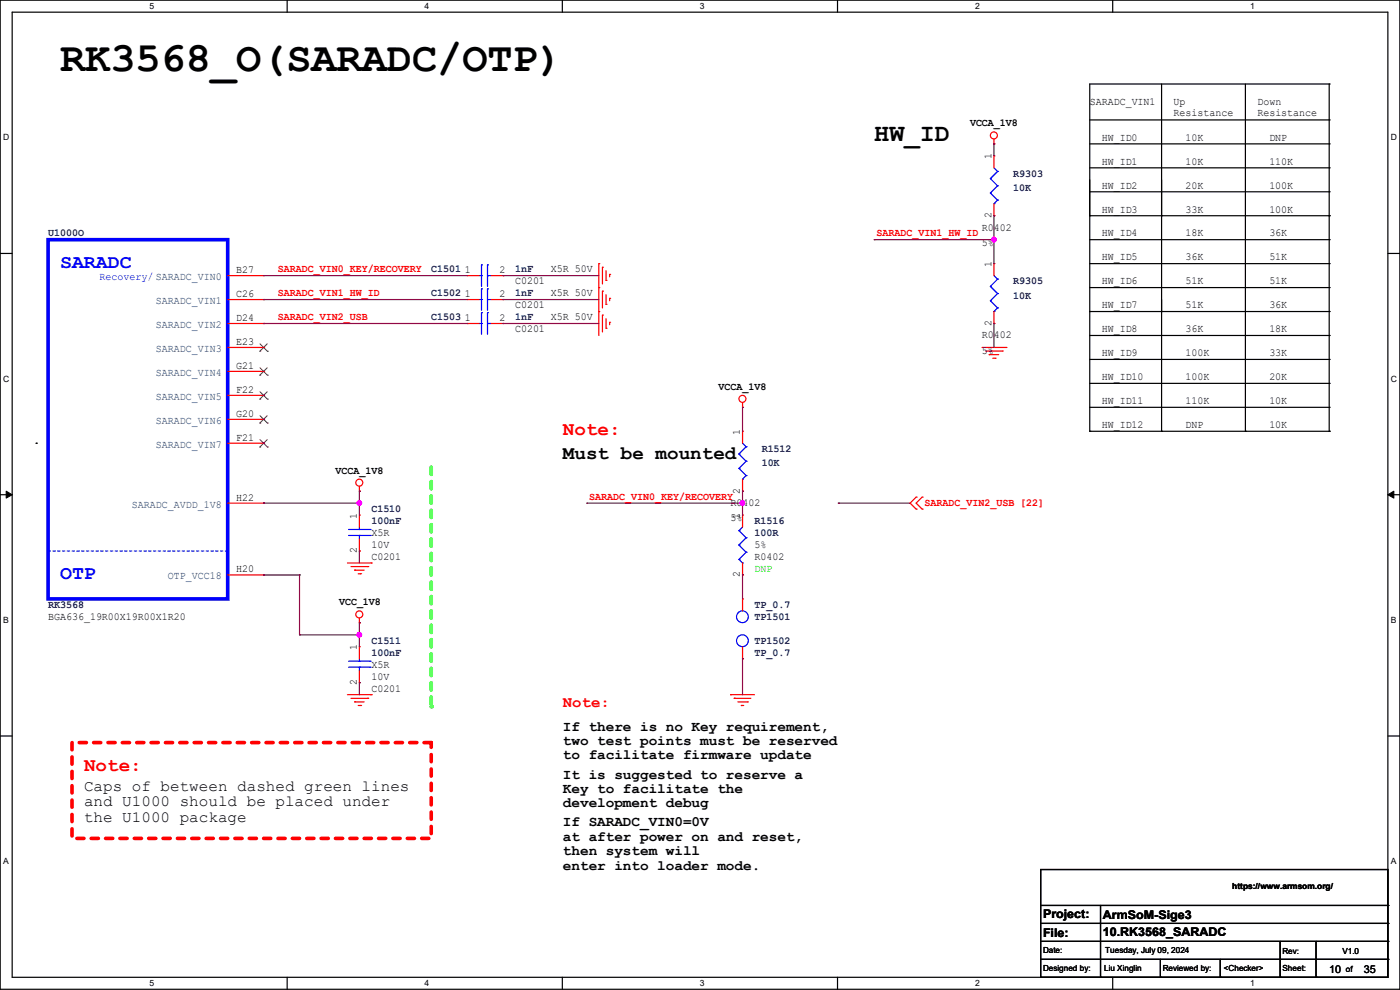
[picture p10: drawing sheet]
<svg xmlns="http://www.w3.org/2000/svg" width="297mm" height="210mm" viewBox="0 0 297 210" stroke-linecap="round" stroke-linejoin="round" font-family="sans-serif">
<g fill="none" stroke="#000" stroke-width=".25">
<path d="M0 0h297v209.8h-297zM2.6 2.6h291.8v204.7h-291.8zM60.9 0v2.6M119.3 0v2.6M177.7 0v2.6M236.1 0v2.6M0 53.8h2.6M294.4 53.8h2.6M0 104.9h2.6M294.4 104.9h2.6M0 156.1h2.6M294.4 156.1h2.6"/>
<path d="M60.9 207.3v2.5M119.3 207.3v2.5M177.7 207.3v2.5M236.1 207.3v2.5"/>
</g>
<path d="M1.3 104.2l1.3 .7-1.3 .8zM294.4 104.9l1.3-.7v1.5z" fill="#000"/>
<path d="M1.3 104.2l1.3 .7-1.3 .8zM294.4 104.9l1.3-.7v1.5z" fill="none" stroke="#000" stroke-width=".21"/>
<path d="M91.5 99.1v50.8" fill="none" stroke="#0f0" stroke-width=".76" stroke-dasharray="1.5 1.5"/>
<circle cx="91.5" cy="149.9" r=".38" fill="#0f0" stroke-dasharray="1.5 1.5"/>
<path d="M15.3 157.5h76.2v20.3h-76.2z" fill="none" stroke="#f00" stroke-width=".76" stroke-dasharray="1.5 1.5"/>
<g fill="none" stroke="#000" stroke-width=".25">
<path d="M246.4 17.8v73.7M264.2 17.8v73.7M282 17.8h.1M282 17.8h-50.8v73.7M282 17.8v73.7M231.2 25.4h50.8M231.2 30.5h50.8M231.2 35.6h50.8M282 25.4h.1M282 30.5h.1M282 35.6h.1M231.2 45.8h.1"/>
<path d="M231.2 45.8h50.8M231.2 40.7h50.8M231.2 55.9h50.8M231.2 50.8h50.8M246.4 45.8h.1M282 45.8h.1M282 40.7h.1M282 55.9h.1M282 50.8h.1M231.2 66.1h.1M231.2 61h50.8M231.2 66.1h50.8"/>
<path d="M231.2 76.2h50.8M231.2 71.2h50.8M246.4 66.1h.1M282 61h.1M282 66.1h.1M282 76.2h.1M282 71.2h.1M7.7 94h.1M231.2 91.5h.1M231.2 81.3h50.8M231.2 86.4h50.8M231.2 91.5h50.8"/>
<path d="M246.4 91.5h.1M264.2 91.5h.1M282 81.3h.1M282 86.4h.1M282 91.5h.1M220.8 184.4h73.6v22.9h-73.6zM220.8 192.1h73.6M220.8 195.9h73.6M220.8 199.7h73.6M233.5 192.1v15.2M271.6 199.7v7.6M279.2 199.7v7.6"/>
<path d="M294.4 192.1h.1M294.4 195.9h.1M294.4 199.7h.1M220.8 203.5h73.6M233.5 207.3h.1M246.2 207.3h.1M246.2 203.5v3.8M258.9 207.3h.1M258.9 203.5v3.8M271.6 207.3h.1M279.2 207.3h.1M294.4 203.5h.1"/>
</g>
<g fill="none" stroke="#f00" stroke-width=".25">
<path d="M210.9 30.5h.1M210.9 33.1h.1M210.9 29.5v1M210.9 33.1v2.5M48.3 58.5h7.6M55.9 58.5h.1M99.1 58.5h.1M99.1 58.5h2.5M104.2 58.5h2.5M106.7 58.5h.1M127 55.9h.1M127 55.9v15.3"/>
<path d="M127.8 56.7h.1M127.8 56.7v3.5M128.6 59.5h.1M128.6 57.4v2.1M129.3 58.2h.1M129.3 58.2v.5M210.9 55.9h.1M210.9 45.8h.1M210.9 43.2v2.6M210.9 55.9v2.6M48.3 73.7h7.6M48.3 63.5h7.6"/>
<path d="M48.3 68.6h7.6M48.3 78.8h7.6M55.9 63.5h.1M55.9 68.6h.1M55.9 73.7h.1M55.9 78.8h.1M99.1 68.6h.1M99.1 63.5h.1M99.1 63.5h2.5M99.1 68.6h2.5M104.2 63.5h2.5M104.2 68.6h2.5"/>
<path d="M106.7 68.6h.1M106.7 63.5h.1M127 61h.1M127 66.1h.1M127.8 61.8h.1M127.8 66.8h.1M127.8 61.8v3.5M127.8 66.8v3.6M128.6 64.6h.1M128.6 69.6h.1M128.6 62.5v2.1M128.6 67.6v2"/>
<path d="M129.3 63.3h.1M129.3 68.4h.1M129.3 63.3v.5M129.3 68.4v.5M208.3 73.7h5.1M209.1 74.5h3.5M209.8 75.2h.1M209.8 75.2h2.1M210.6 76h.5M210.9 68.6h.1M210.9 66.1v2.5M211.1 76h.1"/>
<path d="M212.6 74.5h.1M213.4 73.7h.1M48.3 83.9h7.6M48.3 88.9h7.6M48.3 94h7.6M55.9 83.9h.1M55.9 88.9h.1M55.9 94h.1M157.5 86.4h.1M157.5 91.5h.1M157.5 85.4v1M157.5 91.5v2.5"/>
<path d="M48.3 106.7h7.6M55.9 106.7h.1M73.7 119.4h5.1M76.2 104.2h.1M76.2 109.3h.1M76.2 116.9h.1M76.2 103.2v1M76.2 109.3v2.5M76.2 114.3v2.6M78.8 119.4h.1M157.5 104.2h.1M157.5 109.3h.1"/>
<path d="M157.5 101.6v2.6M157.5 109.3v2.5M157.5 119.4v2.6M194.4 105.5h.1M194.4 108h.1M194.4 105.5l-1.3 1.2 1.3 1.3M195.6 108h.1M195.6 105.5h.1M195.6 105.5l-1.2 1.2 1.2 1.3M48.3 122h7.6M55.9 122h.1M74.5 120.2h3.5"/>
<path d="M75.2 120.9h.1M75.2 120.9h2.1M76 121.7h.5M76.2 132.1h.1M76.2 137.2h.1M76.2 131.1v1M76.2 137.2v2.5M76.5 121.7h.1M78 120.2h.1M157.5 127h.1M157.5 139.7h.1M157.5 122h.1"/>
<path d="M157.5 127v2.6M157.5 137.2v2.5M73.7 147.4h5.1M74.5 148.1h3.5M75.2 148.9h.1M75.2 148.9h2.1M76 149.6h.5M76.2 144.8h.1M76.2 142.3v2.5M76.5 149.6h.1M78 148.1h.1M78.8 147.4h.1"/>
<path d="M155 147.4h.1M155 147.4h5.1M155.7 148.1h.1M155.7 148.1h3.6M156.5 148.9h2M157.3 149.6h.1M157.3 149.6h.5M158.5 148.9h.1"/>
<circle cx="210.8" cy="28.7" r=".74"/>
<circle cx="157.5" cy="84.6" r=".74"/>
<circle cx="76.2" cy="102.4" r=".74"/>
<circle cx="76.2" cy="130.3" r=".74"/>
</g>
<g fill="none" stroke="#00f" stroke-width=".25">
<path d="M210.1 37.9h.1M210.1 37.9l1.5 1.5M210.9 35.6l.7 .8M211.6 36.4h.1M211.6 39.4h.1M211.6 36.4l-1.5 1.5M211.6 39.4l-1.5 1.5M101.6 58.5h.6M102.2 58.5h.1M102.2 56.2h.1M102.2 56.2v4.5M103.4 56.2h.1"/>
<path d="M103.4 58.5h.1M103.4 58.5h.8M103.4 56.2v4.5M210.1 40.9h.1M210.1 40.9l1.5 1.6M210.9 43.2h.1M210.9 58.5l.7 .7M211.6 59.2h.1M211.6 42.5h.1M211.6 59.2l-1.5 1.5M211.6 42.5l-.7 .7M101.6 68.6h.6"/>
<path d="M101.6 63.5h.6M102.2 68.6h.1M102.2 66.3h.1M102.2 63.5h.1M102.2 61.3h.1M102.2 61.3v4.5M102.2 66.3v4.6M103.4 66.3h.1M103.4 68.6h.1M103.4 61.3h.1M103.4 63.5h.1M103.4 61.3v4.5"/>
<path d="M103.4 66.3v4.6M103.4 68.6h.8M103.4 63.5h.8M210.1 60.7h.1M210.1 63.8h.1M210.1 60.7l1.5 1.6M210.1 63.8l1.5 1.5M210.9 66.1h.1M211.6 62.3h.1M211.6 65.3h.1M211.6 62.3l-1.5 1.5M211.6 65.3l-.7 .8"/>
<path d="M156.8 96.3h.1M156.8 99.4h.1M156.8 96.3l1.5 1.5M156.8 99.4l1.5 1.5M157.5 94l.8 .8M158.3 94.8h.1M158.3 97.8h.1M158.3 94.8l-1.5 1.5M158.3 97.8l-1.5 1.6M74 113.6h4.5M74 112.3h4.5M76.2 112.3h.1"/>
<path d="M76.2 113.6h.1M76.2 111.8v.5M76.2 113.6v.7M78.5 113.6h.1M78.5 112.3h.1M156.8 112.6h.1M156.8 115.6h.1M156.8 118.7h.1M156.8 112.6l1.5 1.5M156.8 115.6l1.5 1.5M156.8 118.7l.7 .7M157.5 101.6h.1"/>
<path d="M157.5 119.4h.1M157.5 111.8l-.7 .8M158.3 100.9h.1M158.3 114.1h.1M158.3 117.1h.1M158.3 100.9l-.8 .7M158.3 114.1l-1.5 1.5M158.3 117.1l-1.5 1.6M76.2 139.7v.6M74 141.5h4.5M74 140.3h4.5M76.2 140.3h.1"/>
<path d="M76.2 141.5h.1M76.2 141.5v.8M78.5 141.5h.1M78.5 140.3h.1"/>
<circle cx="157.5" cy="135.9" r="1.25"/>
<circle cx="157.5" cy="130.8" r="1.25"/>
</g>
<path d="M10.2 50.8h38.1v76.2h-38.1z" fill="none" stroke="#00f" stroke-width=".76"/>
<path d="M10.2 116.9h.1M48.3 116.9h-38.1" fill="none" stroke="#00f" stroke-width=".25" stroke-dasharray=".5 .5"/>
<g fill="none" stroke="#804000" stroke-width=".21">
<path d="M55.1 74.5h.1M55.1 79.6h.1M55.2 72.9l1.5 1.6M55.2 78l1.5 1.6M56.7 72.9l-1.6 1.6M56.7 78l-1.6 1.6M56.7 74.5h.1M56.7 79.6h.1M55.1 84.7h.1M55.1 89.7h.1M55.1 94.8h.1M55.2 83.1l1.5 1.6"/>
<path d="M55.2 88.2l1.5 1.5M55.2 93.3l1.5 1.5M56.7 83.1l-1.6 1.6M56.7 88.2l-1.6 1.5M56.7 93.3l-1.6 1.5M56.7 84.7h.1M56.7 89.7h.1M56.7 94.8h.1"/>
</g>
<path d="M76.2 104.2h.1M76.2 106.7h.1M76.2 104.2v5.1" fill="none" stroke="#800040" stroke-width=".25"/>
<circle cx="76.2" cy="106.7" r=".49" fill="#f0f"/>
<circle cx="76.2" cy="106.7" r=".49" fill="none" stroke="#f0f" stroke-width=".25"/>
<path d="M55.9 106.7h.1M55.9 106.7h20.3M76.2 116.9h.1M76.2 116.9v2.5M76.2 132.1h.1M76.2 132.1v2.6" fill="none" stroke="#800040" stroke-width=".25"/>
<circle cx="76.2" cy="134.6" r=".49" fill="#f0f"/>
<circle cx="76.2" cy="134.6" r=".49" fill="none" stroke="#f0f" stroke-width=".25"/>
<g fill="none" stroke="#800040" stroke-width=".25">
<path d="M210.9 30.5h.1M210.9 30.5v2.6M55.9 58.5h.1M55.9 58.5h43.2M106.7 58.5h.1M106.7 58.5h20.3M185.5 50.8h.1M185.5 50.8h25.4M210.9 45.8h.1M210.9 50.8h.1M210.9 45.8v10.1M55.9 63.5h.1"/>
<path d="M55.9 63.5h43.2M106.7 63.5h.1M106.7 63.5h20.3M157.5 86.4h.1M157.5 86.4v5.1M124.5 106.7h.1M157.5 104.2h.1M157.5 104.2v2.5h-33M55.9 122h.1M55.9 122h7.6M63.5 122h.1M63.5 134.7h.1"/>
<path d="M63.5 122v12.7M63.5 134.7h12.7M76.2 134.7h.1M76.2 134.7v2.5M157.5 122h.1M157.5 122v5M76.2 144.8h.1M76.2 144.8v2.6"/>
</g>
<circle cx="210.8" cy="50.8" r=".49" fill="#f0f"/>
<circle cx="210.8" cy="50.8" r=".49" fill="none" stroke="#f0f" stroke-width=".25"/>
<path d="M210.9 68.6h.1M210.9 68.6v5.1M157.5 106.7h.1M157.5 106.7v2.6M157.5 139.7h.1M157.5 139.7v7.7" fill="none" stroke="#800040" stroke-width=".25"/>
<circle cx="157.5" cy="106.7" r=".49" fill="#f0f"/>
<circle cx="157.5" cy="106.7" r=".49" fill="none" stroke="#f0f" stroke-width=".25"/>
<path d="M55.9 68.6h.1M55.9 68.6h43.2M106.7 68.6h.1M106.7 68.6h20.3M177.8 106.7h.1M177.8 106.7h15.3" fill="none" stroke="#800040" stroke-width=".25"/>
<circle cx="76.2" cy="106.7" r=".49" fill="#f0f"/>
<circle cx="76.2" cy="106.7" r=".49" fill="none" stroke="#f0f" stroke-width=".25"/>
<circle cx="76.2" cy="134.6" r=".49" fill="#f0f"/>
<circle cx="76.2" cy="134.6" r=".49" fill="none" stroke="#f0f" stroke-width=".25"/>
<circle cx="210.8" cy="50.8" r=".49" fill="#f0f"/>
<circle cx="210.8" cy="50.8" r=".49" fill="none" stroke="#f0f" stroke-width=".25"/>
<circle cx="157.5" cy="106.7" r=".49" fill="#f0f"/>
<circle cx="157.5" cy="106.7" r=".49" fill="none" stroke="#f0f" stroke-width=".25"/>
<text font-size="8.9" x="12.7" y="15.1">RK3568_O(SARADC/OTP)</text>
<text font-size="5.3" x="185.5" y="29.9">HW_ID</text>
<g font-size="4.1" fill="#00f">
<text x="12.7" y="56.8">SARADC</text>
<text x="12.7" y="122.9">OTP</text>
</g>
<g font-size="4.1" fill="#f00">
<text x="119.4" y="92.4">Note:</text>
<text x="17.8" y="163.5">Note:</text>
</g>
<text font-size="4.1" x="119.4" y="97.5">Must be mounted</text>
<text font-size="3.3" fill="#f00" x="119.4" y="150.1">Note:</text>
<g font-size="3.3">
<text x="17.8" y="167.8">Caps of between dashed green lines</text>
<text x="17.8" y="171.1">and U1000 should be placed under</text>
<text x="17.8" y="174.4">the U1000 package</text>
</g>
<g font-size="3">
<text x="119.4" y="155">If there is no Key requirement,</text>
<text x="119.4" y="158">two test points must be reserved</text>
<text x="119.4" y="161.1">to facilitate firmware update</text>
<text x="119.4" y="165.1">It is suggested to reserve a</text>
<text x="119.4" y="168.2">Key to facilitate the</text>
<text x="119.4" y="171.2">development debug</text>
<text x="119.4" y="175.3">If SARADC_VIN0=0V</text>
<text x="119.4" y="178.4">at after power on and reset,</text>
<text x="119.4" y="181.4">then system will</text>
<text x="119.4" y="184.4">enter into loader mode.</text>
</g>
<g font-size="2.5">
<text x="221.3" y="194.7">Project:</text>
<text x="234" y="194.9">ArmSoM-Sige3</text>
<text x="221.3" y="198.8">File:</text>
<text x="234" y="198.5">10.RK3568_SARADC</text>
</g>
<g font-size="2.3">
<text x="231.2" y="22.2">SARADC_VIN1</text>
<text x="249" y="22.2">Up</text>
<text x="266.7" y="22.2">Down</text>
<text x="205.8" y="26.8">VCCA_1V8</text>
<text x="233.7" y="29.8">HW_ID0</text>
<text x="249" y="24.5">Resistance</text>
<text x="251.5" y="29.8">10K</text>
<text x="266.7" y="24.5">Resistance</text>
<text x="269.3" y="29.8">DNP</text>
<text x="210.3" y="33.8" transform="rotate(-90 210.3 33.8)">1</text>
<text x="233.7" y="34.9">HW_ID1</text>
<text x="251.5" y="34.9">10K</text>
<text x="269.3" y="34.9">110K</text>
<text x="233.7" y="40">HW_ID2</text>
<text x="251.5" y="40">20K</text>
<text x="269.3" y="40">100K</text>
<text x="210.3" y="46.3" transform="rotate(-90 210.3 46.3)">2</text>
<text x="233.7" y="45.1">HW_ID3</text>
<text x="251.5" y="45.1">33K</text>
<text x="269.3" y="45.1">100K</text>
<text x="208.3" y="48.9">R0</text>
<text x="208.3" y="52.2">5%</text>
<text x="210.9" y="48.9">402</text>
<text x="233.7" y="50.2">HW_ID4</text>
<text x="251.5" y="50.2">18K</text>
<text x="269.3" y="50.2">36K</text>
<text x="50.1" y="57.9">B27</text>
<text x="98.6" y="57.9">1</text>
<text x="106" y="57.9">2</text>
<text x="116.9" y="57.8">X5R 50V</text>
<text x="210.3" y="56.7" transform="rotate(-90 210.3 56.7)">1</text>
<text x="233.7" y="55.2">HW_ID5</text>
<text x="251.5" y="55.2">36K</text>
<text x="269.3" y="55.2">51K</text>
<text x="50.1" y="63">C26</text>
<text x="98.6" y="63">1</text>
<text x="106" y="63">2</text>
<text x="109.3" y="60.3">C0201</text>
<text x="109.3" y="65.4">C0201</text>
<text x="116.9" y="62.9">X5R 50V</text>
<text x="233.7" y="65.4">HW_ID7</text>
<text x="233.7" y="60.3">HW_ID6</text>
<text x="251.5" y="60.3">51K</text>
<text x="251.5" y="65.4">51K</text>
<text x="269.3" y="60.3">51K</text>
<text x="269.3" y="65.4">36K</text>
<text x="50.1" y="68.1">D24</text>
<text x="98.6" y="68.1">1</text>
<text x="106" y="68.1">2</text>
<text x="109.3" y="70.5">C0201</text>
<text x="116.9" y="67.9">X5R 50V</text>
<text x="208.3" y="71.8">R0</text>
<text x="210.3" y="69.1" transform="rotate(-90 210.3 69.1)">2</text>
<text x="210.9" y="71.8">402</text>
<text x="233.7" y="70.5">HW_ID8</text>
<text x="251.5" y="70.5">36K</text>
<text x="269.3" y="70.5">18K</text>
<text x="50.1" y="73.2">E23</text>
<text x="208.3" y="75.1">5%</text>
<text x="233.7" y="75.6">HW_ID9</text>
<text x="251.5" y="75.6">100K</text>
<text x="269.3" y="75.6">33K</text>
<text x="50.1" y="78.2">G21</text>
<text x="50.1" y="83.3">F22</text>
<text x="152.4" y="82.7">VCCA_1V8</text>
<text x="233.7" y="80.6">HW_ID10</text>
<text x="251.5" y="80.6">100K</text>
<text x="269.3" y="80.6">20K</text>
<text x="50.1" y="88.4">G20</text>
<text x="233.7" y="85.7">HW_ID11</text>
<text x="251.5" y="85.7">110K</text>
<text x="269.3" y="85.7">10K</text>
<text x="50.1" y="93.5">F21</text>
<text x="157" y="92.2" transform="rotate(-90 157 92.2)">1</text>
<text x="233.7" y="90.8">HW_ID12</text>
<text x="251.5" y="90.8">DNP</text>
<text x="269.3" y="90.8">10K</text>
<text x="71.2" y="100.5">VCCA_1V8</text>
<text x="50.1" y="106.2">H22</text>
<text x="155" y="107.3">R0</text>
<text x="157" y="104.7" transform="rotate(-90 157 104.7)">2</text>
<text x="157.5" y="107.3">402</text>
<text x="75.7" y="110" transform="rotate(-90 75.7 110)">1</text>
<text x="78.8" y="113.7">X5R</text>
<text x="155" y="110.6">5%</text>
<text x="157" y="110" transform="rotate(-90 157 110)">1</text>
<text x="75.7" y="117.4" transform="rotate(-90 75.7 117.4)">2</text>
<text x="78.8" y="118.7">C0201</text>
<text x="78.8" y="116.2">10V</text>
<text x="160.1" y="118.7">R0402</text>
<text x="160.1" y="116.2">5%</text>
<text x="50.1" y="121.4">H20</text>
<text x="157" y="122.5" transform="rotate(-90 157 122.5)">2</text>
<text x="10.2" y="131.4">BGA636_19R00X19R00X1R20</text>
<text x="71.9" y="128.4">VCC_1V8</text>
<text x="75.7" y="138" transform="rotate(-90 75.7 138)">1</text>
<text x="78.8" y="141.6">X5R</text>
<text x="75.7" y="145.3" transform="rotate(-90 75.7 145.3)">2</text>
<text x="78.8" y="146.7">C0201</text>
<text x="78.8" y="144.1">10V</text>
<text x="282" y="206.3">10</text>
<text x="289.3" y="206.3">35</text>
</g>
<g font-size="2.3" fill="#000080">
<text x="214.9" y="37.5">R9303</text>
<text x="214.9" y="40.5">10K</text>
<text x="10.2" y="50.2">U1000O</text>
<text x="91.5" y="57.8">C1501</text>
<text x="109.3" y="57.8">1nF</text>
<text x="91.5" y="62.9">C1502</text>
<text x="109.3" y="62.9">1nF</text>
<text x="214.9" y="60.3">R9305</text>
<text x="214.9" y="63.4">10K</text>
<text x="91.5" y="67.9">C1503</text>
<text x="109.3" y="67.9">1nF</text>
<text x="161.6" y="95.9">R1512</text>
<text x="161.6" y="98.9">10K</text>
<text x="78.8" y="108.6">C1510</text>
<text x="78.8" y="111.1">100nF</text>
<text x="160.1" y="111.1">R1516</text>
<text x="160.1" y="113.7">100R</text>
<text x="10.2" y="128.9">RK3568</text>
<text x="160.1" y="131.4">TP1501</text>
<text x="160.1" y="128.9">TP_0.7</text>
<text x="78.8" y="136.5">C1511</text>
<text x="160.1" y="136.5">TP1502</text>
<text x="78.8" y="139.1">100nF</text>
<text x="160.1" y="139.1">TP_0.7</text>
</g>
<g font-size="2.3" fill="#f00">
<text x="186" y="50.1">SARADC_VIN1_HW_ID</text>
<text x="59" y="57.7">SARADC_VIN0_KEY/RECOVERY</text>
<text x="59" y="62.8">SARADC_VIN1_HW_ID</text>
<text x="59" y="67.9">SARADC_VIN2_USB</text>
<text x="125" y="106">SARADC_VIN0_KEY/RECOVERY</text>
<text x="196.1" y="107.3">SARADC_VIN2_USB [22]</text>
</g>
<text font-size="2.3" fill="#00f" x="21.1" y="59.3">Recovery/ SARADC_VIN0</text>
<g font-size="2.3" fill="#004080">
<text x="33.1" y="64.5">SARADC_VIN1</text>
<text x="33.1" y="69.6">SARADC_VIN2</text>
<text x="33.1" y="74.6">SARADC_VIN3</text>
<text x="33.1" y="79.7">SARADC_VIN4</text>
<text x="33.1" y="84.8">SARADC_VIN5</text>
<text x="33.1" y="89.9">SARADC_VIN6</text>
<text x="33.1" y="95">SARADC_VIN7</text>
<text x="28" y="107.7">SARADC_AVDD_1V8</text>
<text x="35.6" y="122.9">OTP_VCC18</text>
</g>
<text font-size="2.3" fill="#0f0" x="160.1" y="121.3">DNP</text>
<g font-size="1.8">
<text x="31.7" y="1.9">5</text>
<text x="90.1" y="1.9">4</text>
<text x="148.5" y="1.9">3</text>
<text x="206.8" y="1.9">2</text>
<text x="265.2" y="1.9">1</text>
<text x=".7" y="29.8">D</text>
<text x="295.1" y="29.8">D</text>
<text x=".7" y="80.9">C</text>
<text x="295.1" y="80.9">C</text>
<text x=".7" y="132.1">B</text>
<text x="295.1" y="132.1">B</text>
<text x=".7" y="183.3">A</text>
<text x="295.1" y="183.3">A</text>
<text x="261.4" y="188.6">https://www.armsom.org/</text>
<text x="221.3" y="202.1">Date:</text>
<text x="234.5" y="202.1">Tuesday, July 09, 2024</text>
<text x="272.1" y="202.3">Rev:</text>
<text x="284.8" y="202.3">V1.0</text>
<text x="31.7" y="209.2">5</text>
<text x="90.1" y="209.2">4</text>
<text x="148.5" y="209.2">3</text>
<text x="206.8" y="209.2">2</text>
<text x="221.3" y="205.9">Designed by:</text>
<text x="234.2" y="205.9">Liu Xinglin</text>
<text x="246.7" y="205.9">Reviewed by:</text>
<text x="259.6" y="205.9">&lt;Checker&gt;</text>
<text x="265.2" y="209.2">1</text>
<text x="272.1" y="205.9">Sheet:</text>
<text x="285.5" y="206.1">of</text>
</g>
</svg>
